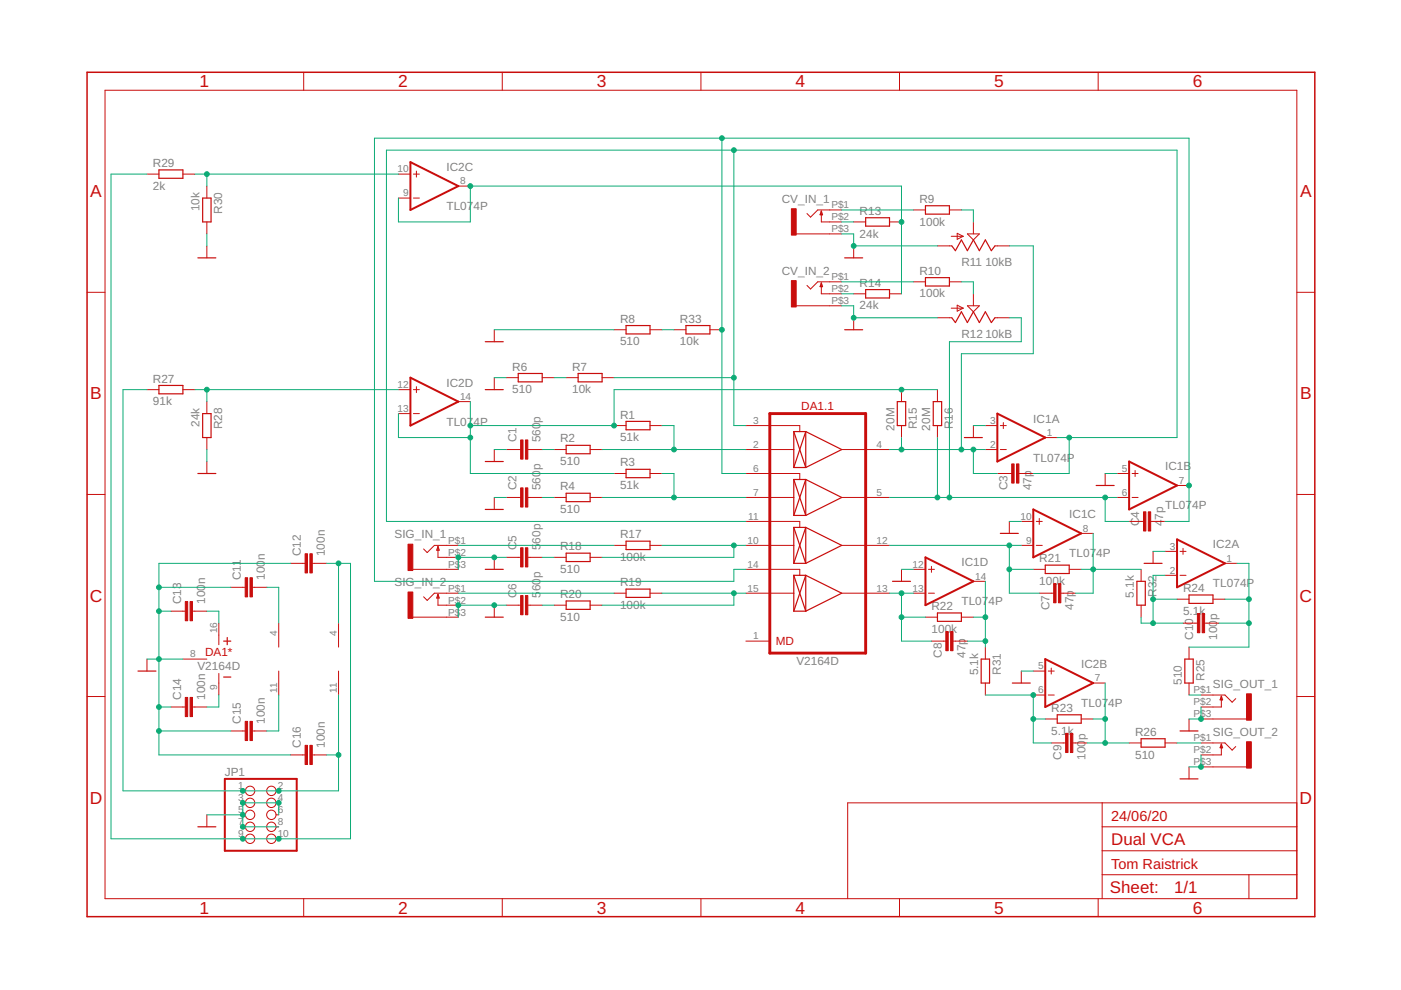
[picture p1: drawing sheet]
<svg xmlns="http://www.w3.org/2000/svg" width="297mm" height="210mm" viewBox="0 0 297 210" stroke-linecap="round" stroke-linejoin="round" font-family="sans-serif">
<g fill="none" stroke="#c90d0c" stroke-width=".25">
<path d="M33.7 36h5.1v1.8h-5.1zM42 54.7h3.8M43 42h1.7v5.1h-1.7zM174.1 44.8l.3 .7h-.5zM179.1 54.7h3.8M183.5 46.2h5.1v1.7h-5.1zM196.2 43.6h5.1v1.8h-5.1zM196.2 58.9h5.1v1.7h-5.1zM201.8 52.1l.8 1 1.2-2.2 1.3 2.2 1.3-2.2 1.2 2.2 1.3-2.2 1.3 2.2 .7-1M102.9 72.5h3.8M109.9 79.2h5.1v1.8h-5.1zM122.6 79.2h5.1v1.8h-5.1z"/>
<path d="M132.7 69h5.1v1.8h-5.1zM145.4 69h5.1v1.8h-5.1zM174.1 60l.3 .8h-.5zM179.1 69.9h3.8M183.5 61.4h5.1v1.8h-5.1zM201.8 67.4l.8 1 1.2-2.3 1.3 2.3 1.3-2.3 1.2 2.3 1.3-2.3 1.3 2.3 .7-1M33.7 81.7h5.1v1.8h-5.1zM43 87.7h1.7v5.1h-1.7zM102.9 97.9h3.8M102.9 82.6h3.8M120 94.4h5.1v1.8h-5.1zM132.7 89.3h5.1v1.8h-5.1z"/>
<path d="M132.7 99.5h5.1v1.8h-5.1zM168.3 91.5h2.5M168.3 91.5v7.6M168.3 99.1h2.5M168.3 91.5l2.5 7.6M170.8 91.5v7.6M170.8 91.5l7.7 3.8-7.7 3.8M170.8 91.5l-2.5 7.6M190.2 85.2h1.8v5h-1.8zM197.9 85.2h1.7v5h-1.7zM204.5 92.8h3.8M42 100.4h3.8"/>
<path d="M92.9 115.9l.2 .7h-.5zM102.9 108h3.8M120 104.6h5.1v1.8h-5.1zM120 117.3h5.1v1.8h-5.1zM132.7 114.7h5.1v1.8h-5.1zM168.3 101.7v7.6M168.3 111.8v7.6M168.3 101.7h2.5M168.3 109.3h2.5M168.3 101.7l2.5 7.6M168.3 111.8h2.5M168.3 119.4h2.5"/>
<path d="M168.3 111.8l2.5 7.6M170.8 101.7v7.6M170.8 111.8v7.6M170.8 101.7l7.7 3.8-7.7 3.8M170.8 101.7l-2.5 7.6M170.8 111.8l7.7 3.8-7.7 3.8M170.8 111.8l-2.5 7.6M212.1 113.1h3.8M221.6 119.8h5.1v1.8h-5.1zM232.4 102.9h3.8M242.6 119.4h3.8M47.4 135.9h1.5"/>
<path d="M48.2 135.2v1.5M92.9 126l.2 .8h-.5zM102.9 120.7h3.8M102.9 130.9h3.8M120 127.4h5.1v1.8h-5.1zM132.7 124.9h5.1v1.8h-5.1zM168.3 122v7.6M168.3 122h2.5M168.3 129.6h2.5M168.3 122l2.5 7.6M170.8 122v7.6M170.8 122l7.7 3.8-7.7 3.8"/>
<path d="M170.8 122l-2.5 7.6M189.2 123.3h3.8M198.8 130h5v1.7h-5zM208 139.7h1.8v5.1h-1.8zM241 123.3h1.8v5h-1.8zM251.2 139.7h1.8v5.1h-1.8zM252.1 126.2h5.1v1.7h-5.1zM29.3 142.3h3.8M47.4 143.6h1.5M214.6 144.8h3.8M224.2 151.6h5v1.7h-5zM241.9 156.6h5.1v1.8h-5.1z"/>
<path d="M250.2 155h3.8M259 147.6l.2 .8h-.5zM259 157.8l.2 .7h-.5zM42 175.3h3.8M250.2 165.1h3.8"/>
</g>
<g fill="none" stroke="#c90d0c" stroke-width=".21">
<path d="M22.3 19.1h252.7v171.4h-252.7zM64.4 15.3v3.8M106.5 15.3v3.8M148.6 15.3v3.8M190.7 15.3v3.8M232.8 15.3v3.8M31.2 36.9h2.5M38.8 36.9h2.5M43.9 39.5v2.5M84.5 36.9h2.5M87.7 36.9h1.2M88.3 36.3v1.2"/>
<path d="M97.2 39.5h2.5M43.9 47.1v2.5M43.9 52.1v2.6M84.5 42h2.5M87.7 42h1.2M168.8 49.6h9.7M174.1 44.8v2.3h4.4M178.5 44.5h-5.1l-1.5 1.5-.8-.7M178.5 59.8h-5.1l-1.5 1.5-.8-.8M181 47.1h2.5M181 52.1v2.6M188.6 47.1h2.5"/>
<path d="M193.7 44.5h2.5M193.7 59.8h2.5M198.8 52.1h3M201.3 44.5h2.5M201.3 59.8h2.5M201.7 50.1h2.5M202.9 49.5l1.3 .6-1.3 .6zM205.1 49.6h2.5l-1.2 1.3zM206.4 47.1v2.5M210.9 52.1h3.1M18.5 62h3.8M104.8 69.9v2.6"/>
<path d="M130.2 69.9h2.5M137.8 69.9h2.6M142.9 69.9h2.5M150.5 69.9h2.6M168.8 64.8h9.7M174.1 60v2.3h4.4M181 62.3h2.5M181 67.4v2.5M188.6 62.3h2.5M198.8 67.4h3M201.7 65.3h2.5M202.9 64.7l1.3 .6-1.3 .7z"/>
<path d="M205.1 64.8h2.5l-1.2 1.3zM206.4 62.3v2.5M210.9 67.4h3.1M275 62h3.8M31.2 82.6h2.5M38.8 82.6h2.5M43.9 85.2v2.5M43.9 92.8v2.5M43.9 97.9v2.5M84.5 82.6h2.5M84.5 87.7h2.5M87.7 82.6h1.2"/>
<path d="M87.7 87.7h1.2M88.3 82v1.2M97.2 85.2h2.5M104.8 80.1v2.5M104.8 95.3v2.6M107.3 95.3h3.1M107.3 80.1h2.6M111.9 95.3h3.1M115 80.1h2.5M117.5 95.3h2.5M120 80.1h2.6M125.1 95.3h2.6"/>
<path d="M127.7 80.1h2.5M130.2 90.2h2.5M137.8 90.2h2.6M158.1 95.3h10.2M158.1 90.2h11.5v1.3M178.5 95.3h10.1M191.1 82.6v2.6M191.1 90.2v2.6M198.8 82.6v2.6M198.8 90.2v2.6M206.4 90.2v2.6M208.9 95.3h2.6"/>
<path d="M208.9 90.2h2.6M212.1 95.3h1.3M212.1 90.2h1.3M212.7 89.6v1.3M221.6 92.8h2.6M240.7 99.8v1.2M18.5 104.8h3.8M61.6 119.4h3.1M66.2 119.4h3M92.9 115.9v2.3h4.3M97.2 115.6h-5.1l-1.5 1.6-.8-.8M104.8 105.5v2.5"/>
<path d="M104.8 118.2v2.5M107.3 105.5h3.1M107.3 118.2h3.1M111.9 105.5h3.1M111.9 118.2h3.1M117.5 105.5h2.5M117.5 118.2h2.5M125.1 105.5h2.6M125.1 118.2h2.6M130.2 100.4h2.5M130.2 115.6h2.5M137.8 100.4h2.6"/>
<path d="M137.8 115.6h2.6M158.1 100.4h11.5v1.3M158.1 110.6h11.5v1.2M158.1 105.5h10.2M158.1 115.6h10.2M178.5 105.5h10.1M178.5 115.6h10.1M211.5 100.4h3M214 110.6v2.5M216 100.4h3.1M216.5 115.6h2.6M216.5 110.6h2.6"/>
<path d="M219.7 115.6h1.3M219.7 110.6h1.3M220.3 109.9v1.3M229.2 113.1h2.6M234.3 100.4v2.5M236.9 105.5h2.5M236.9 100.4h2.5M239.4 110.6h3M240 105.5h1.3M240 100.4h1.3M244 110.6h3M244.5 116.9v2.5"/>
<path d="M247 116.9h2.6M249.6 102.9h2.5M250.2 116.9h1.3M250.8 116.3v1.2M259.7 119.4h2.6M275 104.8h3.8M31.2 139.7v2.6M36.2 129.6h3.1M38.8 139.7h5.1M40.8 129.6h3.1M46.4 132.1v4.6M48.9 124.5h3.1"/>
<path d="M53.5 124.5h3.1M59.1 132.1v5.1M71.8 132.1v5.1M87.5 120.7h9.7M87.5 130.9h9.7M92.9 126v2.3h4.3M97.2 125.8h-5.1l-1.5 1.5-.8-.8M104.8 128.3v2.6M107.3 128.3h3.1M111.9 128.3h3.1M117.5 128.3h2.5M125.1 128.3h2.6"/>
<path d="M130.2 125.8h2.5M137.8 125.8h2.6M158.1 120.7h11.5v1.3M158.1 125.8h10.2M158.1 135.9h5.1M178.5 125.8h10.1M191.1 120.7v2.6M193.7 125.8h2.5M193.7 120.7h2.5M196.2 130.9h2.6M196.8 125.8h1.3M196.8 120.7h1.3"/>
<path d="M197.5 135.9h3M197.5 120.1v1.2M202.1 135.9h3M203.8 130.9h2.6M206.4 123.3h2.5M208.9 137.2v2.5M219.1 120.7h2.5M220.3 125.8h3.1M224.9 125.8h3.1M226.7 120.7h2.5M241.9 120.7v2.6M241.9 128.3v2.6"/>
<path d="M247 122h2.6M249.6 127h2.5M250.2 122h1.3M250.8 132.1h3.1M252.1 137.2v2.5M255.4 132.1h3M257.2 127h2.5M18.5 147.7h3.8M36.2 149.9h3.1M40.8 149.9h3.1M46.4 142.8v4.6M48.9 155h3.1"/>
<path d="M53.5 155h3.1M59.1 142.3v5.1M71.8 142.3v5.1M208.9 144.8v2.6M216.5 142.3v2.5M219.1 142.3h2.5M219.1 147.4h2.5M221.6 152.4h2.6M222.2 142.3h1.3M222.2 147.4h1.3M222.9 141.6v1.3M222.9 157.5h3"/>
<path d="M227.5 157.5h3M229.2 152.4h2.6M231.8 144.8h2.5M239.4 157.5h2.5M247 157.5h2.6M252.1 144.8v2.6M252.1 152.4v2.6M254.6 147.4h5.1l1.5 1.5 .8-.8M254.6 152.4h9.7M254.6 157.5h5.1l1.5 1.5 .8-.7M259 147.6v2.3h-4.4M259 157.8v2.3h-4.4"/>
<path d="M275 147.7h3.8M43.9 172.8v2.5M51.5 167.7h.5M51.5 170.2h.5M51.5 172.8h.5M51.5 175.3h.5M51.5 177.8h.5M58.5 167.7h.6M58.5 170.2h.6M58.5 172.8h.6M58.5 175.3h.6M58.5 177.8h.6"/>
<path d="M61.6 160.1h3.1M66.2 160.1h3M233.7 175.3h41.3M233.7 170.2v20.3M252.1 162.6v2.5M254.6 162.6h9.7M275 170.2h-95.3v20.3M64.4 190.5v3.9M106.5 190.5v3.9M148.6 190.5v3.9M190.7 190.5v3.9M232.8 190.5v3.9"/>
<path d="M233.7 185.5h41.3M233.7 180.4h41.3M264.8 185.5v5"/>
<circle cx="53" cy="167.7" r=".99"/>
<circle cx="53" cy="170.2" r=".99"/>
<circle cx="53" cy="172.8" r=".99"/>
<circle cx="53" cy="175.3" r=".99"/>
<circle cx="53" cy="177.8" r=".99"/>
<circle cx="57.5" cy="167.7" r=".99"/>
<circle cx="57.5" cy="170.2" r=".99"/>
<circle cx="57.5" cy="172.8" r=".99"/>
<circle cx="57.5" cy="177.8" r=".99"/>
<circle cx="57.5" cy="175.3" r=".99"/>
</g>
<path d="M163.2 87.7h20.3v50.8h-20.3z" fill="none" stroke="#c90d0c" stroke-width=".61"/>
<path d="M87 34.4l10.2 5.1-10.2 5zM87 80.1l10.2 5.1-10.2 5zM211.5 87.7l10.1 5.1-10.1 5.1zM239.4 97.9l10.2 5-10.2 5.1zM196.2 118.2l10.2 5.1-10.2 5zM219.1 108l10.1 5.1-10.1 5.1zM249.6 114.4l10.1 5-10.1 5.1zM221.6 139.7l10.2 5.1-10.2 5.1zM47.7 165.1h15.2v15.3h-15.2z" fill="none" stroke="#c90d0c" stroke-width=".42"/>
<g fill="#c90d0c" stroke="#c90d0c" stroke-width=".21">
<path d="M111.4 93.3h.5v4h-.5z"/>
<path d="M110.4 93.3h.5v4h-.5z"/>
<path d="M111.4 103.4h.5v4.1h-.5z"/>
<path d="M110.4 103.4h.5v4.1h-.5z"/>
<path d="M167.8 44.3h1v5.5h-1z"/>
<path d="M215.5 98.4h.5v4h-.5z"/>
<path d="M214.5 98.4h.5v4h-.5z"/>
<path d="M243.5 108.5h.5v4.1h-.5z"/>
<path d="M242.4 108.5h.6v4.1h-.6z"/>
<path d="M167.8 59.5h1v5.6h-1z"/>
<path d="M86.5 115.4h1v5.6h-1z"/>
<path d="M111.4 116.1h.5v4.1h-.5z"/>
<path d="M110.4 116.1h.5v4.1h-.5z"/>
<path d="M111.4 126.3h.5v4h-.5z"/>
<path d="M110.4 126.3h.5v4h-.5z"/>
<path d="M86.5 125.5h1v5.6h-1z"/>
<path d="M224.4 123.7h.5v4.1h-.5z"/>
<path d="M223.4 123.7h.5v4.1h-.5z"/>
<path d="M201.5 133.9h.6v4.1h-.6z"/>
<path d="M200.5 133.9h.5v4.1h-.5z"/>
<path d="M226.9 155.5h.6v4.1h-.6z"/>
<path d="M225.9 155.5h.5v4.1h-.5z"/>
<path d="M254.9 130.1h.5v4.1h-.5z"/>
<path d="M253.9 130.1h.5v4.1h-.5z"/>
<path d="M264.3 147.1h1v5.6h-1z"/>
<path d="M264.3 157.3h1v5.6h-1z"/>
<path d="M53 122.5h.5v4.1h-.5z"/>
<path d="M52 122.5h.5v4.1h-.5z"/>
<path d="M65.7 117.4h.5v4.1h-.5z"/>
<path d="M64.7 117.4h.5v4.1h-.5z"/>
<path d="M40.3 127.6h.5v4h-.5z"/>
<path d="M39.3 127.6h.5v4h-.5z"/>
<path d="M40.3 147.9h.5v4h-.5z"/>
<path d="M39.3 147.9h.5v4h-.5z"/>
<path d="M53 153h.5v4h-.5z"/>
<path d="M52 153h.5v4h-.5z"/>
<path d="M65.7 158h.5v4.1h-.5z"/>
<path d="M64.7 158h.5v4.1h-.5z"/>
</g>
<path d="M18.5 15.3h260.3v179.1h-260.3z" fill="none" stroke="#c90d0c" stroke-width=".32"/>
<g fill="none" stroke="#0dab76" stroke-width=".21">
<path d="M31.2 36.9h-7.7v140.9h50.8v-58.4h-5.1M41.3 36.9h43.2M43.9 36.9v2.6M153.1 29.3v71.1h5M155.6 31.8v58.4h2.5M43.9 49.6v2.5M84.5 42v5.1h15.2v-7.6h91.4v22.8M178.5 49.6h2.5v2.5h17.8M178.5 44.5h15.2M178.5 59.8h15.2M178.5 47.1h2.5M203.8 44.5h2.6v2.6"/>
<path d="M203.8 59.8h2.6v2.5M214 52.1h5.1v22.9h-15.3v20.3M104.8 69.9h25.4M140.4 69.9h2.5M178.5 64.8h2.5v2.6h17.8M178.5 62.3h2.5M214 67.4h2.5v5.1h-15.2v33M31.2 82.6h-5.1v85.1h45.7v-20.3M41.3 82.6h43.2M43.9 82.6v2.6M43.9 95.3v2.6M84.5 87.7v5.1h15.2"/>
<path d="M99.7 85.2v15.2h30.5M104.8 95.3h2.5M104.8 80.1h2.5M115 95.3h2.5M117.5 80.1h2.5M127.7 95.3h30.4M130.2 80.1h25.4M140.4 90.2h2.5v5.1M188.6 95.3h20.3M191.1 92.8v2.5M198.8 82.6h-68.6v7.6h-30.5M198.8 92.8v12.7"/>
<path d="M206.4 90.2h2.5M206.4 95.3v5.1h5.1M224.2 92.8h25.4v-61h-167.7v78.8h76.2M226.7 92.8v7.6h-7.6M61.6 119.4h-27.9v40.7h27.9M71.8 119.4v12.7M97.2 115.6h33M104.8 105.5h2.5M107.3 118.2h-10.1v2.5M115 105.5h2.5M115 118.2h2.5M127.7 105.5h30.4"/>
<path d="M140.4 100.4h2.5v5.1M140.4 115.6h17.7M155.6 115.6v2.6h-27.9M188.6 105.5h48.3M188.6 115.6h27.9M214 110.6h2.5M214 115.6v10.2h6.3M231.8 113.1v12.7h-3.8M234.3 100.4h2.6M234.3 105.5v5.1h5.1M244.5 116.9h2.5M247 110.6h5.1v-81.3h-172.7v94h76.2v-2.6h2.5"/>
<path d="M262.3 119.4h2.5v17.8h-12.7M31.2 139.7h7.6M33.7 129.6h2.5M33.7 124.5h15.2M43.9 129.6h2.5v2.5M56.6 124.5h2.5v7.6M97.2 125.8h33M107.3 128.3h-10.1v2.6M115 128.3h2.5M140.4 125.8h17.7M155.6 125.8v2.5h-27.9M188.6 125.8h5.1"/>
<path d="M191.1 120.7h2.6M191.1 125.8v10.1h6.4M191.1 130.9h5.1M205.1 135.9h3.8M206.4 130.9h2.5M208.9 123.3v13.9M214 120.7h5.1M229.2 120.7h12.7M241.9 130.9v1.2h8.9M244.5 127h5.1M247 122h-2.5v10.1M258.4 132.1h6.4"/>
<path d="M259.7 127h5.1M33.7 149.9h2.5M33.7 155h15.2M46.4 147.4v2.5h-2.5M59.1 147.4v7.6h-2.5M208.9 147.4h10.2v10.1h3.8M216.5 142.3h2.6M219.1 152.4h2.5M230.5 157.5h8.9M231.8 152.4h2.5M234.3 144.8v12.7M249.6 157.5h5"/>
<path d="M252.1 147.4h2.5M254.6 149.9v2.5h-2.5M43.9 172.8h7.6M59.1 172.8v-2.6h-7.6v5.1h7.6M69.2 160.1h2.6M254.6 160.1v2.5h-2.5"/>
</g>
<g fill="#0dab76" stroke="#0dab76" stroke-width=".21">
<circle cx="181" cy="67.4" r=".51"/>
<circle cx="181" cy="52.1" r=".51"/>
<circle cx="97.2" cy="118.2" r=".51"/>
<circle cx="104.8" cy="118.2" r=".51"/>
<circle cx="97.2" cy="128.3" r=".51"/>
<circle cx="104.8" cy="128.3" r=".51"/>
<circle cx="254.6" cy="152.4" r=".51"/>
<circle cx="254.6" cy="162.6" r=".51"/>
<circle cx="33.7" cy="139.7" r=".51"/>
<circle cx="33.7" cy="149.9" r=".51"/>
<circle cx="33.7" cy="155" r=".51"/>
<circle cx="33.7" cy="129.6" r=".51"/>
<circle cx="33.7" cy="124.5" r=".51"/>
<circle cx="59.1" cy="170.2" r=".51"/>
<circle cx="51.5" cy="170.2" r=".51"/>
<circle cx="51.5" cy="172.8" r=".51"/>
<circle cx="51.5" cy="175.3" r=".51"/>
<circle cx="99.7" cy="92.8" r=".51"/>
<circle cx="99.7" cy="90.2" r=".51"/>
<circle cx="130.2" cy="90.2" r=".51"/>
<circle cx="191.1" cy="82.6" r=".51"/>
<circle cx="142.9" cy="95.3" r=".51"/>
<circle cx="142.9" cy="105.5" r=".51"/>
<circle cx="153.1" cy="69.9" r=".51"/>
<circle cx="252.1" cy="102.9" r=".51"/>
<circle cx="153.1" cy="29.3" r=".51"/>
<circle cx="203.8" cy="95.3" r=".51"/>
<circle cx="191.1" cy="95.3" r=".51"/>
<circle cx="206.4" cy="95.3" r=".51"/>
<circle cx="201.3" cy="105.5" r=".51"/>
<circle cx="198.8" cy="105.5" r=".51"/>
<circle cx="234.3" cy="105.5" r=".51"/>
<circle cx="191.1" cy="47.1" r=".51"/>
<circle cx="99.7" cy="39.5" r=".51"/>
<circle cx="226.7" cy="92.8" r=".51"/>
<circle cx="155.6" cy="31.8" r=".51"/>
<circle cx="155.6" cy="80.1" r=".51"/>
<circle cx="155.6" cy="115.6" r=".51"/>
<circle cx="155.6" cy="125.8" r=".51"/>
<circle cx="191.1" cy="125.8" r=".51"/>
<circle cx="191.1" cy="130.9" r=".51"/>
<circle cx="208.9" cy="130.9" r=".51"/>
<circle cx="208.9" cy="135.9" r=".51"/>
<circle cx="234.3" cy="152.4" r=".51"/>
<circle cx="234.3" cy="157.5" r=".51"/>
<circle cx="264.8" cy="127" r=".51"/>
<circle cx="264.8" cy="132.1" r=".51"/>
<circle cx="214" cy="115.6" r=".51"/>
<circle cx="214" cy="120.7" r=".51"/>
<circle cx="71.8" cy="119.4" r=".51"/>
<circle cx="59.1" cy="177.8" r=".51"/>
<circle cx="51.5" cy="177.8" r=".51"/>
<circle cx="71.8" cy="160.1" r=".51"/>
<circle cx="59.1" cy="167.7" r=".51"/>
<circle cx="51.5" cy="167.7" r=".51"/>
<circle cx="43.9" cy="82.6" r=".51"/>
<circle cx="43.9" cy="36.9" r=".51"/>
<circle cx="244.5" cy="127" r=".51"/>
<circle cx="244.5" cy="132.1" r=".51"/>
<circle cx="231.8" cy="120.7" r=".51"/>
<circle cx="219.1" cy="152.4" r=".51"/>
<circle cx="219.1" cy="147.4" r=".51"/>
</g>
<g font-size="3.7" fill="#c90d0c">
<text x="42.3" y="18.5">1</text>
<text x="84.4" y="18.5">2</text>
<text x="126.5" y="18.5">3</text>
<text x="168.6" y="18.5">4</text>
<text x="210.8" y="18.5">5</text>
<text x="252.9" y="18.5">6</text>
<text x="19.1" y="41.8">A</text>
<text x="275.6" y="41.8">A</text>
<text x="19.1" y="84.7">B</text>
<text x="275.6" y="84.7">B</text>
<text x="19" y="127.6">C</text>
<text x="275.5" y="127.6">C</text>
<text x="19" y="170.4">D</text>
<text x="275.5" y="170.4">D</text>
<text x="42.3" y="193.7">1</text>
<text x="84.4" y="193.7">2</text>
<text x="126.5" y="193.7">3</text>
<text x="168.6" y="193.7">4</text>
<text x="210.8" y="193.7">5</text>
<text x="252.9" y="193.7">6</text>
</g>
<g font-size="3.6" fill="#c90d0c">
<text x="235.6" y="179.1">Dual VCA</text>
<text x="235.3" y="189.4">Sheet:</text>
<text x="248.9" y="189.3">1/1</text>
</g>
<g font-size="3.1" fill="#c90d0c">
<text x="235.6" y="174">24/06/20</text>
<text x="235.6" y="184.2">Tom Raistrick</text>
</g>
<g font-size="2.5" fill="#808080">
<text x="32.4" y="35.4">R29</text>
<text x="32.4" y="40.2">2k</text>
<text x="94.6" y="36.3">IC2C</text>
<text x="42.3" y="44.8" transform="rotate(-90 42.3 44.8)">10k</text>
<text x="47.1" y="45.3" transform="rotate(-90 47.1 45.3)">R30</text>
<text x="94.6" y="44.5">TL07</text>
<text x="100.4" y="44.5">4P</text>
<text x="165.7" y="43">CV_IN_1</text>
<text x="182.3" y="45.6">R13</text>
<text x="195" y="47.8">100k</text>
<text x="195" y="43">R9</text>
<text x="182.3" y="50.4">24k</text>
<text x="165.7" y="58.2">CV_IN_2</text>
<text x="195" y="58.3">R10</text>
<text x="203.8" y="56.5">R11</text>
<text x="208.9" y="56.5">10kB</text>
<text x="182.3" y="65.6">24k</text>
<text x="182.3" y="60.8">R14</text>
<text x="195" y="63.1">100k</text>
<text x="131.5" y="68.4">R8</text>
<text x="144.2" y="68.4">R33</text>
<text x="203.8" y="71.7">R12</text>
<text x="208.9" y="71.7">10kB</text>
<text x="131.5" y="73.2">510</text>
<text x="144.2" y="73.2">10k</text>
<text x="32.4" y="81.1">R27</text>
<text x="94.6" y="82">IC2D</text>
<text x="108.6" y="83.4">510</text>
<text x="108.6" y="78.6">R6</text>
<text x="121.3" y="83.4">10k</text>
<text x="121.3" y="78.6">R7</text>
<text x="32.4" y="85.9">91k</text>
<text x="114.6" y="89.6" transform="rotate(-90 114.6 89.6)">p</text>
<text x="131.5" y="88.7">R1</text>
<text x="219.1" y="89.6">IC1A</text>
<text x="42.3" y="90.5" transform="rotate(-90 42.3 90.5)">24k</text>
<text x="47.1" y="91" transform="rotate(-90 47.1 91)">R28</text>
<text x="94.6" y="90.2">TL07</text>
<text x="100.4" y="90.2">4P</text>
<text x="109.5" y="93.8" transform="rotate(-90 109.5 93.8)">C1</text>
<text x="114.6" y="93.8" transform="rotate(-90 114.6 93.8)">560</text>
<text x="118.8" y="93.8">R2</text>
<text x="131.5" y="93.5">51k</text>
<text x="189.6" y="91.3" transform="rotate(-90 189.6 91.3)">20M</text>
<text x="194.4" y="91" transform="rotate(-90 194.4 91)">R15</text>
<text x="197.2" y="91.3" transform="rotate(-90 197.2 91.3)">20M</text>
<text x="202" y="91" transform="rotate(-90 202 91)">R16</text>
<text x="114.6" y="99.8" transform="rotate(-90 114.6 99.8)">p</text>
<text x="118.8" y="98.6">510</text>
<text x="131.5" y="98.9">R3</text>
<text x="219.1" y="97.8">TL074P</text>
<text x="247" y="99.8">IC1B</text>
<text x="109.5" y="103.9" transform="rotate(-90 109.5 103.9)">C2</text>
<text x="114.6" y="103.9" transform="rotate(-90 114.6 103.9)">560</text>
<text x="118.8" y="104">R4</text>
<text x="131.5" y="103.7">51k</text>
<text x="213.6" y="103.9" transform="rotate(-90 213.6 103.9)">C3</text>
<text x="218.7" y="103.9" transform="rotate(-90 218.7 103.9)">47p</text>
<text x="118.8" y="108.8">510</text>
<text x="226.7" y="109.9">IC1C</text>
<text x="241.6" y="111.6" transform="rotate(-90 241.6 111.6)">C4</text>
<text x="246.6" y="111.6" transform="rotate(-90 246.6 111.6)">4</text>
<text x="246.6" y="110.2" transform="rotate(-90 246.6 110.2)">7p</text>
<text x="247" y="108">TL07</text>
<text x="252.8" y="108">4P</text>
<text x="56.2" y="118.8" transform="rotate(-90 56.2 118.8)">n</text>
<text x="63.8" y="117.9" transform="rotate(-90 63.8 117.9)">C12</text>
<text x="68.9" y="117.9" transform="rotate(-90 68.9 117.9)">100n</text>
<text x="83.6" y="114.1">SIG_IN_1</text>
<text x="109.5" y="116.6" transform="rotate(-90 109.5 116.6)">C5</text>
<text x="114.6" y="116.6" transform="rotate(-90 114.6 116.6)">5</text>
<text x="114.6" y="115.2" transform="rotate(-90 114.6 115.2)">60p</text>
<text x="118.8" y="116.7">R18</text>
<text x="131.5" y="118.9">100k</text>
<text x="131.5" y="114.1">R17</text>
<text x="220.3" y="119.2">R21</text>
<text x="226.7" y="118.2">TL07</text>
<text x="232.4" y="118.2">4P</text>
<text x="257.2" y="116.3">IC2A</text>
<text x="43.5" y="123.9" transform="rotate(-90 43.5 123.9)">n</text>
<text x="51.1" y="123" transform="rotate(-90 51.1 123)">C11</text>
<text x="56.2" y="123" transform="rotate(-90 56.2 123)">100</text>
<text x="83.6" y="124.3">SIG_IN_2</text>
<text x="114.6" y="125.4" transform="rotate(-90 114.6 125.4)">60</text>
<text x="114.6" y="122.6" transform="rotate(-90 114.6 122.6)">p</text>
<text x="118.8" y="121.5">510</text>
<text x="131.5" y="124.3">R19</text>
<text x="203.8" y="120.1">IC1D</text>
<text x="220.3" y="124">100</text>
<text x="224.5" y="124">k</text>
<text x="250.8" y="125.6">R24</text>
<text x="257.2" y="124.5">TL074P</text>
<text x="38.4" y="128.1" transform="rotate(-90 38.4 128.1)">C13</text>
<text x="43.5" y="128.1" transform="rotate(-90 43.5 128.1)">100</text>
<text x="109.5" y="126.8" transform="rotate(-90 109.5 126.8)">C6</text>
<text x="114.6" y="126.8" transform="rotate(-90 114.6 126.8)">5</text>
<text x="118.8" y="131.6">510</text>
<text x="118.8" y="126.8">R20</text>
<text x="131.5" y="129.1">100k</text>
<text x="197.5" y="129.4">R22</text>
<text x="203.8" y="128.3">TL07</text>
<text x="209.6" y="128.3">4P</text>
<text x="222.5" y="129.3" transform="rotate(-90 222.5 129.3)">C7</text>
<text x="227.6" y="129.3" transform="rotate(-90 227.6 129.3)">47p</text>
<text x="240.4" y="126.7" transform="rotate(-90 240.4 126.7)">5.1k</text>
<text x="245.2" y="126.6" transform="rotate(-90 245.2 126.6)">R32</text>
<text x="250.8" y="130.4">5.1</text>
<text x="254.3" y="130.4">k</text>
<text x="258.1" y="131.5" transform="rotate(-90 258.1 131.5)">p</text>
<text x="197.5" y="134.2">100</text>
<text x="201.7" y="134.2">k</text>
<text x="253" y="135.7" transform="rotate(-90 253 135.7)">C10</text>
<text x="258.1" y="135.7" transform="rotate(-90 258.1 135.7)">100</text>
<text x="41.9" y="142">V2164D</text>
<text x="168.8" y="141">V2164D</text>
<text x="199.7" y="139.5" transform="rotate(-90 199.7 139.5)">C8</text>
<text x="204.7" y="139.5" transform="rotate(-90 204.7 139.5)">47p</text>
<text x="207.4" y="143.2" transform="rotate(-90 207.4 143.2)">5.1k</text>
<text x="212.2" y="143.1" transform="rotate(-90 212.2 143.1)">R31</text>
<text x="229.2" y="141.7">IC2B</text>
<text x="38.4" y="148.4" transform="rotate(-90 38.4 148.4)">C14</text>
<text x="43.5" y="148.4" transform="rotate(-90 43.5 148.4)">100n</text>
<text x="229.2" y="149.9">TL07</text>
<text x="235" y="149.9">4P</text>
<text x="250.6" y="145.2" transform="rotate(-90 250.6 145.2)">510</text>
<text x="255.4" y="144.3" transform="rotate(-90 255.4 144.3)">R25</text>
<text x="257.2" y="145.8">SIG_OUT_1</text>
<text x="51.1" y="153.5" transform="rotate(-90 51.1 153.5)">C15</text>
<text x="56.2" y="153.5" transform="rotate(-90 56.2 153.5)">100n</text>
<text x="222.9" y="155.7">5.1</text>
<text x="222.9" y="150.9">R23</text>
<text x="226.4" y="155.7">k</text>
<text x="63.8" y="158.5" transform="rotate(-90 63.8 158.5)">C16</text>
<text x="68.9" y="158.5" transform="rotate(-90 68.9 158.5)">100n</text>
<text x="225" y="161.1" transform="rotate(-90 225 161.1)">C9</text>
<text x="230.1" y="161.1" transform="rotate(-90 230.1 161.1)">100</text>
<text x="230.1" y="156.9" transform="rotate(-90 230.1 156.9)">p</text>
<text x="240.7" y="160.8">510</text>
<text x="240.7" y="156">R26</text>
<text x="257.2" y="156">SIG_OUT_2</text>
<text x="47.7" y="164.5">JP1</text>
</g>
<g font-size="2.5" fill="#c90d0c">
<text x="169.9" y="86.9">DA1.1</text>
<text x="164.5" y="136.8">MD</text>
<text x="43.5" y="139">DA1*</text>
</g>
<g font-size="2.1" fill="#808080">
<text x="84.3" y="36.5">10</text>
<text x="85.5" y="41.6">9</text>
<text x="97.5" y="39.1">8</text>
<text x="176.3" y="44.2">P$1</text>
<text x="176.3" y="46.7">P$2</text>
<text x="176.3" y="49.2">P$3</text>
<text x="176.3" y="59.4">P$1</text>
<text x="176.3" y="64.5">P$3</text>
<text x="176.3" y="61.9">P$2</text>
<text x="84.3" y="82.3">12</text>
<text x="84.3" y="87.3">13</text>
<text x="97.5" y="84.8">14</text>
<text x="159.7" y="89.9">3</text>
<text x="209.9" y="89.9">3</text>
<text x="159.7" y="95">2</text>
<text x="185.9" y="95">4</text>
<text x="209.9" y="95">2</text>
<text x="222" y="92.4">1</text>
<text x="159.7" y="100">6</text>
<text x="237.9" y="100">5</text>
<text x="159.7" y="105.1">7</text>
<text x="185.9" y="105.1">5</text>
<text x="237.9" y="105.1">6</text>
<text x="249.9" y="102.6">7</text>
<text x="158.7" y="110.2">11</text>
<text x="216.4" y="110.2">10</text>
<text x="229.6" y="112.7">8</text>
<text x="95" y="115.3">P$1</text>
<text x="95" y="117.8">P$2</text>
<text x="158.5" y="115.3">10</text>
<text x="185.9" y="115.3">12</text>
<text x="217.5" y="115.3">9</text>
<text x="248" y="116.5">3</text>
<text x="260.1" y="119.1">1</text>
<text x="95" y="120.3">P$</text>
<text x="95" y="125.4">P$1</text>
<text x="97.6" y="120.3">3</text>
<text x="158.5" y="125.4">15</text>
<text x="158.5" y="120.3">14</text>
<text x="185.9" y="125.4">13</text>
<text x="193.5" y="125.4">13</text>
<text x="193.5" y="120.3">12</text>
<text x="206.7" y="122.9">14</text>
<text x="248" y="121.6">2</text>
<text x="95" y="130.5">P$</text>
<text x="95" y="128">P$2</text>
<text x="97.6" y="130.5">3</text>
<text x="46" y="134.3" transform="rotate(-90 46 134.3)">16</text>
<text x="58.7" y="134.9" transform="rotate(-90 58.7 134.9)">4</text>
<text x="71.4" y="134.9" transform="rotate(-90 71.4 134.9)">4</text>
<text x="159.7" y="135.6">1</text>
<text x="40.3" y="139.4">8</text>
<text x="220.1" y="141.9">5</text>
<text x="46" y="146.4" transform="rotate(-90 46 146.4)">9</text>
<text x="58.7" y="146.8" transform="rotate(-90 58.7 146.8)">11</text>
<text x="71.4" y="146.8" transform="rotate(-90 71.4 146.8)">11</text>
<text x="220.1" y="147">6</text>
<text x="232.1" y="144.5">7</text>
<text x="253" y="147">P$1</text>
<text x="253" y="149.6">P$2</text>
<text x="253" y="152.1">P$3</text>
<text x="253" y="157.2">P$1</text>
<text x="253" y="159.7">P$2</text>
<text x="50.5" y="167.3">1</text>
<text x="58.9" y="167.3">2</text>
<text x="253" y="162.2">P$3</text>
<text x="50.5" y="169.9">3</text>
<text x="50.5" y="172.4">5</text>
<text x="58.9" y="169.9">4</text>
<text x="58.9" y="172.4">6</text>
<text x="50.5" y="174.9">7</text>
<text x="50.5" y="177.5">9</text>
<text x="58.9" y="174.9">8</text>
<text x="58.9" y="177.5">10</text>
</g>
</svg>
